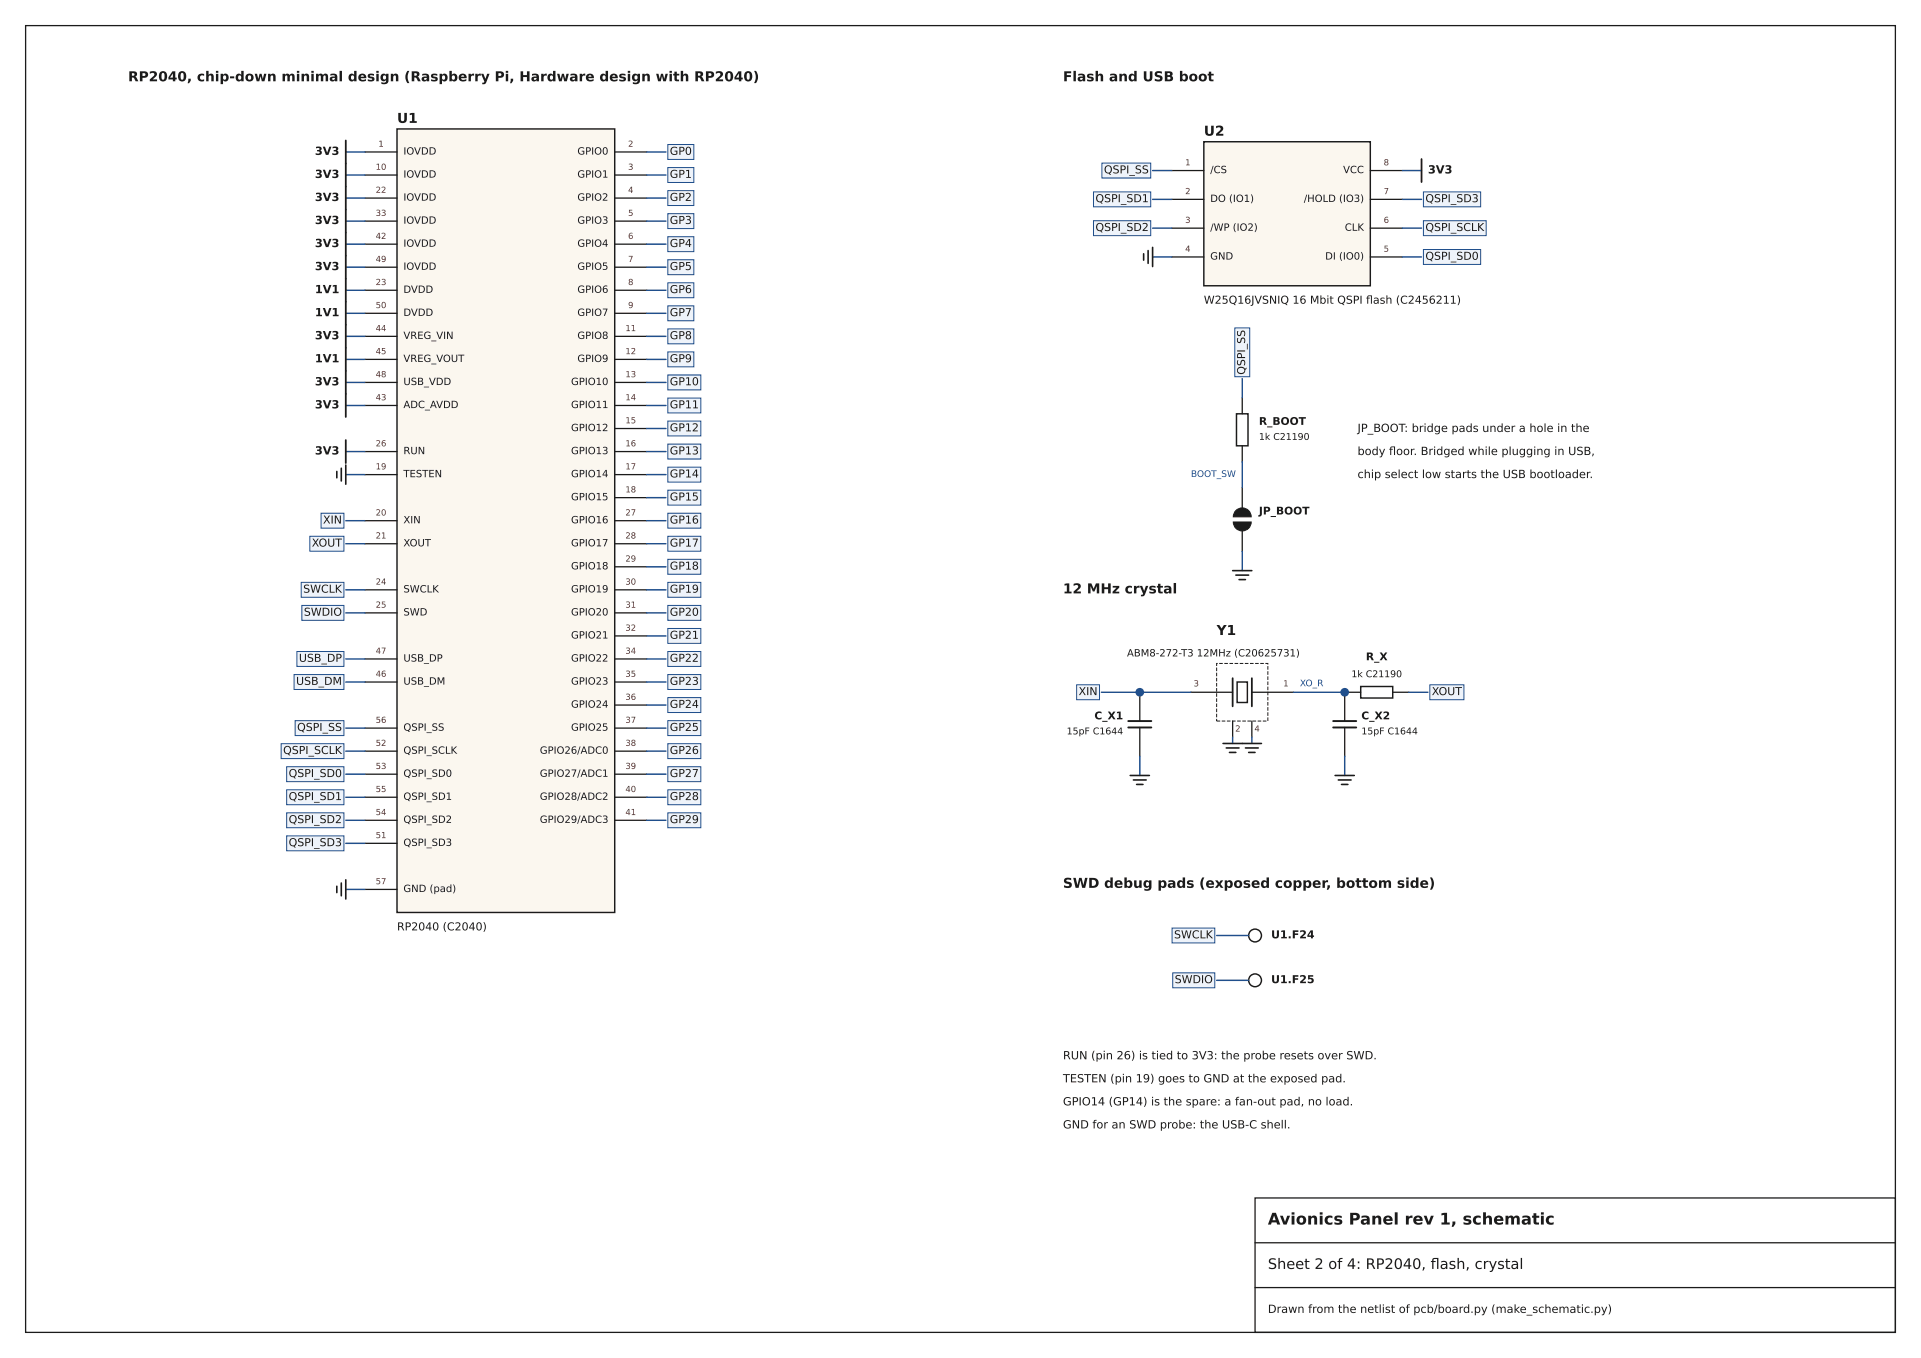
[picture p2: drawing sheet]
<svg xmlns="http://www.w3.org/2000/svg" width="420mm" height="297mm" viewBox="0 0 420 297" stroke-linecap="round" stroke-linejoin="round" font-family="sans-serif">
<path d="M5.6 5.6h408.8v285.8h-408.8zM274.4 262h140v29.4h-140z" fill="none" stroke="#1b1b1b" stroke-width=".28"/>
<g fill="#fbf7ef" stroke="#1b1b1b" stroke-width=".32">
<path d="M86.8 28.2h47.6v171.4h-47.6z"/>
<path d="M263.2 31h36.4v31.5h-36.4z"/>
</g>
<g fill="none" stroke="#1b1b1b" stroke-width=".32">
<path d="M270.3 90.5h2.6v7h-2.6zM270.5 149.2h2.2v4.4h-2.2zM297.5 150.1h7v2.6h-7z"/>
<circle cx="274.4" cy="214.4" r="1.4"/>
<circle cx="274.4" cy="204.6" r="1.4"/>
</g>
<g fill="#1b1b1b" stroke="#1b1b1b" stroke-width=".22">
<path d="M270.2 111.7a1.96 1.96 0 0 1 2.2-.5 1.96 1.96 0 0 1 1.2 1.8h-4l.2-.7z"/>
<path d="M269.6 114.2h4a1.96 1.96 0 0 1-2 1.9 1.96 1.96 0 0 1-2-1.9z"/>
</g>
<path d="M266 145.1h11.2v12.6h-11.2z" fill="none" stroke="#1b1b1b" stroke-width=".22" stroke-dasharray=".8 .3" stroke-linecap="butt"/>
<g fill="none" stroke="#1b1b1b" stroke-width=".28">
<path d="M79.8 33.2h7M79.8 38.3h7M134.4 33.2h7M134.4 38.3h7M256.2 37.3h7M299.6 37.3h7M79.8 43.3h7M79.8 48.4h7M79.8 53.4h7M79.8 58.4h7M134.4 43.3h7M134.4 48.4h7"/>
<path d="M134.4 53.4h7M134.4 58.4h7M256.2 43.6h7M256.2 49.9h7M256.2 56.2h7M299.6 43.6h7M299.6 49.9h7M299.6 56.2h7M79.8 63.5h7M79.8 68.5h7M79.8 73.6h7M79.8 78.6h7"/>
<path d="M134.4 63.5h7M134.4 68.5h7M134.4 73.6h7M134.4 78.6h7M79.8 83.6h7M79.8 88.7h7M79.8 98.8h7M134.4 83.6h7M134.4 88.7h7M134.4 98.8h7M134.4 93.7h7M271.6 87v3.5"/>
<path d="M271.6 97.5v3.5M79.8 103.8h7M79.8 113.9h7M79.8 118.9h7M134.4 103.8h7M134.4 113.9h7M134.4 118.9h7M134.4 108.8h7M271.6 106.6v4.5M271.6 116.1v4.5M79.8 129h7M79.8 134h7"/>
<path d="M134.4 129h7M134.4 134h7M134.4 124h7M134.4 139.1h7M79.8 144.1h7M79.8 149.2h7M79.8 159.2h7M134.4 144.1h7M134.4 149.2h7M134.4 159.2h7M134.4 154.2h7M249.2 151.4v6.3"/>
<path d="M249.2 159.1v6.3M260.4 151.4h9.1M269.5 157.7v3.5M273.7 151.4h9.1M273.7 157.7v3.5M79.8 164.3h7M79.8 169.3h7M79.8 174.4h7M79.8 179.4h7M134.4 164.3h7M134.4 169.3h7M134.4 174.4h7"/>
<path d="M134.4 179.4h7M79.8 184.4h7M79.8 194.5h7M274.4 271.8h140M274.4 281.6h140"/>
</g>
<g fill="none" stroke="#1f4e8c" stroke-width=".32">
<path d="M75.6 33.2h4.2M75.6 38.3h4.2M141.4 33.2h4.2M141.4 38.3h4.2M252 37.3h4.2M306.6 37.3h4.2M75.6 43.3h4.2M75.6 48.4h4.2M75.6 53.4h4.2M75.6 58.4h4.2M141.4 43.3h4.2M141.4 48.4h4.2"/>
<path d="M141.4 53.4h4.2M141.4 58.4h4.2M252 43.6h4.2M252 49.9h4.2M252 56.2h4.2M306.6 43.6h4.2M306.6 49.9h4.2M306.6 56.2h4.2M75.6 63.5h4.2M75.6 68.5h4.2M75.6 73.6h4.2M75.6 78.6h4.2"/>
<path d="M141.4 63.5h4.2M141.4 68.5h4.2M141.4 73.6h4.2M141.4 78.6h4.2M75.6 83.6h4.2M75.6 88.7h4.2M75.6 98.8h4.2M141.4 83.6h4.2M141.4 88.7h4.2M141.4 98.8h4.2M141.4 93.7h4.2M271.6 82.8v4.2"/>
<path d="M75.6 103.8h4.2M75.6 113.9h4.2M75.6 118.9h4.2M141.4 103.8h4.2M141.4 113.9h4.2M141.4 118.9h4.2M141.4 108.8h4.2M271.6 101v5.6M75.6 129h4.2M75.6 134h4.2M141.4 129h4.2M141.4 134h4.2"/>
<path d="M141.4 124h4.2M141.4 139.1h4.2M271.6 120.6v4.2M75.6 144.1h4.2M75.6 149.2h4.2M75.6 159.2h4.2M141.4 144.1h4.2M141.4 149.2h4.2M141.4 159.2h4.2M141.4 154.2h4.2M249.2 151.4h11.2M75.6 164.3h4.2"/>
<path d="M75.6 169.3h4.2M75.6 174.4h4.2M75.6 179.4h4.2M141.4 164.3h4.2M141.4 169.3h4.2M141.4 174.4h4.2M141.4 179.4h4.2M269.5 161.2v1.4M273.7 161.2v1.4M75.6 184.4h4.2M75.6 194.5h4.2"/>
</g>
<path d="M75.6 30.7v60.5M310.8 34.8v5M75.6 96.2v5.1M269.5 148.3v6.2M273.7 148.3v6.2" fill="none" stroke="#1b1b1b" stroke-width=".39"/>
<g fill="none" stroke="#1b1b1b" stroke-width=".35">
<path d="M250 55.5v1.4M251 54.8v2.8M252 54.1v4.2M73.6 103.1v1.4M74.6 102.4v2.8M75.6 101.7v4.2M269.5 124.8h4.2M270.2 125.8h2.8M270.9 126.8h1.4M267.4 162.6h8.4M268.1 163.6h2.8M268.8 164.6h1.4"/>
<path d="M272.3 163.6h2.8M273 164.6h1.4M73.6 193.8v1.4M74.6 193.1v2.8M75.6 192.4v4.2"/>
</g>
<path d="M246.7 157.7h5M246.7 159.1h5" fill="none" stroke="#1b1b1b" stroke-width=".42"/>
<circle cx="249.2" cy="151.4" r=".16" fill="#1f4e8c"/>
<path d="M240.8 151.4h8.4M282.8 151.4h11.2M249.2 165.4v4.2M294 165.4v4.2" fill="none" stroke="#1f4e8c" stroke-width=".32"/>
<path d="M247.1 169.6h4.2M247.8 170.6h2.8M248.5 171.6h1.4M291.9 169.6h4.2M292.6 170.6h2.8M293.3 171.6h1.4" fill="none" stroke="#1b1b1b" stroke-width=".35"/>
<path d="M294 159.1v6.3M297.5 151.4h-3.5v6.3M304.5 151.4h3.5" fill="none" stroke="#1b1b1b" stroke-width=".28"/>
<path d="M291.5 157.7h5M291.5 159.1h5" fill="none" stroke="#1b1b1b" stroke-width=".42"/>
<circle cx="294" cy="151.4" r=".16" fill="#1f4e8c"/>
<path d="M308 151.4h4.2M266 204.6h7M266 214.4h7" fill="none" stroke="#1f4e8c" stroke-width=".32"/>
<g fill="#eef3fa" stroke="#1f4e8c" stroke-width=".22">
<path d="M70.2 112.2h5v3.3h-5z"/>
<path d="M67.7 117.3h7.5v3.3h-7.5z"/>
<path d="M65.9 127.4h9.3v3.2h-9.3z"/>
<path d="M66 132.4h9.2v3.3h-9.2z"/>
<path d="M64.9 142.5h10.3v3.3h-10.3z"/>
<path d="M64.3 147.5h10.9v3.3h-10.9z"/>
<path d="M64.5 157.6h10.7v3.3h-10.7z"/>
<path d="M61.5 162.6h13.7v3.3h-13.7z"/>
<path d="M62.7 167.7h12.5v3.3h-12.5z"/>
<path d="M62.7 172.7h12.5v3.3h-12.5z"/>
<path d="M62.7 177.8h12.5v3.2h-12.5z"/>
<path d="M62.7 182.8h12.5v3.3h-12.5z"/>
<path d="M146 31.6h5.7v3.3h-5.7z"/>
<path d="M146 36.6h5.7v3.3h-5.7z"/>
<path d="M146 41.7h5.7v3.3h-5.7z"/>
<path d="M146 46.7h5.7v3.3h-5.7z"/>
<path d="M146 51.8h5.7v3.2h-5.7z"/>
<path d="M146 56.8h5.7v3.3h-5.7z"/>
<path d="M146 61.8h5.7v3.3h-5.7z"/>
<path d="M146 66.9h5.7v3.3h-5.7z"/>
<path d="M146 71.9h5.7v3.3h-5.7z"/>
<path d="M146 77h5.7v3.2h-5.7z"/>
<path d="M146 82h7.2v3.3h-7.2z"/>
<path d="M146 87h7.2v3.3h-7.2z"/>
<path d="M146 92.1h7.2v3.3h-7.2z"/>
<path d="M146 97.1h7.2v3.3h-7.2z"/>
<path d="M146 102.2h7.2v3.2h-7.2z"/>
<path d="M146 107.2h7.2v3.3h-7.2z"/>
<path d="M146 112.2h7.2v3.3h-7.2z"/>
<path d="M146 117.3h7.2v3.3h-7.2z"/>
<path d="M146 122.3h7.2v3.3h-7.2z"/>
<path d="M146 127.4h7.2v3.2h-7.2z"/>
<path d="M146 132.4h7.2v3.3h-7.2z"/>
<path d="M146 137.4h7.2v3.3h-7.2z"/>
<path d="M146 142.5h7.2v3.3h-7.2z"/>
<path d="M146 147.5h7.2v3.3h-7.2z"/>
<path d="M146 152.6h7.2v3.2h-7.2z"/>
<path d="M146 157.6h7.2v3.3h-7.2z"/>
<path d="M146 162.6h7.2v3.3h-7.2z"/>
<path d="M146 167.7h7.2v3.3h-7.2z"/>
<path d="M146 172.7h7.2v3.3h-7.2z"/>
<path d="M146 177.8h7.2v3.2h-7.2z"/>
<path d="M240.9 35.7h10.7v3.2h-10.7z"/>
<path d="M239.1 42h12.5v3.2h-12.5z"/>
<path d="M239.1 48.3h12.5v3.2h-12.5z"/>
<path d="M311.2 42h12.5v3.2h-12.5z"/>
<path d="M311.2 48.3h13.7v3.2h-13.7z"/>
<path d="M311.2 54.6h12.5v3.2h-12.5z"/>
<path d="M270 71.7h3.2v10.7h-3.2z"/>
</g>
<circle cx="249.2" cy="151.4" r=".77" fill="#1f4e8c" stroke="#1f4e8c" stroke-width=".35"/>
<path d="M235.4 149.8h5v3.2h-5z" fill="#eef3fa" stroke="#1f4e8c" stroke-width=".22"/>
<circle cx="294" cy="151.4" r=".77" fill="#1f4e8c" stroke="#1f4e8c" stroke-width=".35"/>
<g fill="#eef3fa" stroke="#1f4e8c" stroke-width=".22">
<path d="M312.6 149.8h7.5v3.2h-7.5z"/>
<path d="M256.3 203h9.3v3.2h-9.3z"/>
<path d="M256.4 212.8h9.2v3.2h-9.2z"/>
</g>
<text font-size="3.5" fill="#1b1b1b" x="277.2" y="267.8">Avionics Panel rev 1, schematic</text>
<g font-size="3.2" fill="#1b1b1b">
<text x="277.2" y="277.5">Sheet 2 of 4: RP2040, fash, crystal</text>
<text x="312.8" y="277.5">l</text>
</g>
<g font-size="3" fill="#1b1b1b">
<text x="28" y="17.8">RP2040, chip-down minimal design (Raspberry Pi, Hardware design with RP2040)</text>
<text x="232.4" y="17.8">Flash and USB boot</text>
<text x="86.8" y="26.9">U1</text>
<text x="263.2" y="29.7">U2</text>
<text x="232.4" y="129.8">12 MHz crystal</text>
<text x="266" y="138.9">Y1</text>
<text x="232.4" y="194.2">SWD debug pads (exposed copper, bottom side)</text>
</g>
<g font-size="2.5" fill="#1b1b1b">
<text x="68.8" y="33.9">3V3</text>
<text x="68.8" y="38.9">3V3</text>
<text x="312.2" y="37.9">3V3</text>
<text x="68.8" y="44">3V3</text>
<text x="68.8" y="49">3V3</text>
<text x="68.8" y="54">3V3</text>
<text x="68.8" y="59.1">3V3</text>
<text x="68.8" y="64.1">1V1</text>
<text x="68.8" y="69.2">1V1</text>
<text x="68.8" y="74.2">3V3</text>
<text x="68.8" y="79.2">1V1</text>
<text x="68.8" y="84.3">3V3</text>
<text x="68.8" y="89.3">3V3</text>
<text x="296.8" y="94.5">JP_BOOT: bridge pads under a hole in the</text>
<text x="68.8" y="99.4">3V3</text>
<text x="296.8" y="99.5">body foor. Bridged while plugging in USB,</text>
<text x="303.7" y="99.5">l</text>
<text x="296.8" y="104.6">chip select low starts the USB bootloader.</text>
<text x="232.4" y="231.7">RUN (pin 26) is tied to 3V3: the probe resets over SWD.</text>
<text x="232.4" y="236.7">TESTEN (pin 19) goes to GND at the exposed pad.</text>
<text x="232.4" y="241.8">GPIO14 (GP14) is the spare: a fan-out pad, no load.</text>
<text x="232.4" y="246.8">GND for an SWD probe: the USB-C shell.</text>
<text x="277.2" y="287.1">Drawn from the netlist of pcb/board.py (make_schematic.py)</text>
</g>
<g font-size="2.4" fill="#1b1b1b">
<text x="146.4" y="33.9">GP0</text>
<text x="146.4" y="38.9">GP1</text>
<text x="241.4" y="37.9">QSPI_SS</text>
<text x="146.4" y="43.9">GP2</text>
<text x="239.5" y="44.2">QSPI_SD1</text>
<text x="311.6" y="44.2">QSPI_SD3</text>
<text x="146.4" y="49">GP3</text>
<text x="239.5" y="50.5">QSPI_SD2</text>
<text x="311.6" y="50.5">QSPI_SCLK</text>
<text x="146.4" y="54">GP4</text>
<text x="146.4" y="59.1">GP5</text>
<text x="311.6" y="56.8">QSPI_SD0</text>
<text x="146.4" y="64.1">GP6</text>
<text x="146.4" y="69.1">GP7</text>
<text x="263.2" y="66.4">W25Q16JVSNIQ 16 Mbit QSPI fash (C2456211)</text>
<text x="298.7" y="66.4">l</text>
<text x="146.4" y="74.2">GP8</text>
<text x="146.4" y="79.2">GP9</text>
<text x="272.2" y="82" transform="rotate(-90 272.2 82)">QSPI_SS</text>
<text x="146.4" y="84.3">GP10</text>
<text x="146.4" y="89.3">GP11</text>
<text x="146.4" y="94.3">GP12</text>
<text x="146.4" y="99.4">GP13</text>
<text x="146.4" y="104.4">GP14</text>
<text x="146.4" y="109.5">GP15</text>
<text x="68.2" y="119.5">XOUT</text>
<text x="70.6" y="114.5">XIN</text>
<text x="146.4" y="114.5">GP16</text>
<text x="146.4" y="119.5">GP17</text>
<text x="146.4" y="124.6">GP18</text>
<text x="66.3" y="129.6">SWCLK</text>
<text x="146.4" y="129.6">GP19</text>
<text x="66.4" y="134.7">SWDIO</text>
<text x="146.4" y="134.7">GP20</text>
<text x="146.4" y="139.7">GP21</text>
<text x="64.7" y="149.8">USB_DM</text>
<text x="65.4" y="144.7">USB_DP</text>
<text x="146.4" y="144.7">GP22</text>
<text x="146.4" y="149.8">GP23</text>
<text x="146.4" y="154.8">GP24</text>
<text x="235.8" y="152">XIN</text>
<text x="313" y="152">XOUT</text>
<text x="65" y="159.9">QSPI_SS</text>
<text x="146.4" y="159.9">GP25</text>
<text x="61.9" y="164.9">QSPI_SCLK</text>
<text x="146.4" y="164.9">GP26</text>
<text x="63.1" y="169.9">QSPI_SD0</text>
<text x="146.4" y="169.9">GP27</text>
<text x="63.1" y="175">QSPI_SD1</text>
<text x="146.4" y="175">GP28</text>
<text x="63.1" y="180">QSPI_SD2</text>
<text x="63.1" y="185.1">QSPI_SD3</text>
<text x="146.4" y="180">GP29</text>
<text x="86.8" y="203.5">RP2040 (C2040)</text>
<text x="256.7" y="205.2">SWCLK</text>
<text x="277.9" y="205.2">U1.F24</text>
<text x="256.8" y="215">SWDIO</text>
<text x="277.9" y="215">U1.F25</text>
</g>
<g font-size="2.3" fill="#1b1b1b">
<text x="275.2" y="92.9">R_BOOT</text>
<text x="275.2" y="112.5">JP_BOOT</text>
<text x="298.6" y="144.4">R_X</text>
<text x="239.3" y="157.3">C_X1</text>
<text x="297.6" y="157.3">C_X2</text>
</g>
<g font-size="2.2" fill="#1b1b1b">
<text x="88.2" y="33.8">IOVDD</text>
<text x="126.2" y="33.8">GPIO0</text>
<text x="88.2" y="38.8">IOVDD</text>
<text x="126.2" y="38.8">GPIO1</text>
<text x="264.6" y="37.9">/CS</text>
<text x="293.7" y="37.9">VCC</text>
<text x="88.2" y="43.9">IOVDD</text>
<text x="126.2" y="43.9">GPIO2</text>
<text x="264.6" y="44.2">DO (IO1)</text>
<text x="285.1" y="44.2">/HOLD (IO3)</text>
<text x="88.2" y="48.9">IOVDD</text>
<text x="88.2" y="54">IOVDD</text>
<text x="126.2" y="48.9">GPIO3</text>
<text x="126.2" y="54">GPIO4</text>
<text x="264.6" y="50.5">/WP (IO2)</text>
<text x="294" y="50.5">CLK</text>
<text x="88.2" y="59">IOVDD</text>
<text x="126.2" y="59">GPIO5</text>
<text x="264.6" y="56.8">GND</text>
<text x="289.7" y="56.8">DI (IO0)</text>
<text x="88.2" y="64">DVDD</text>
<text x="126.2" y="64">GPIO6</text>
<text x="88.2" y="69.1">DVDD</text>
<text x="126.2" y="69.1">GPIO7</text>
<text x="88.2" y="74.1">VREG_VIN</text>
<text x="126.2" y="74.1">GPIO8</text>
<text x="88.2" y="79.2">VREG_VOUT</text>
<text x="126.2" y="79.2">GPIO9</text>
<text x="88.2" y="84.2">USB_VDD</text>
<text x="88.2" y="89.2">ADC_AVDD</text>
<text x="124.8" y="84.2">GPIO10</text>
<text x="124.8" y="89.2">GPIO11</text>
<text x="124.8" y="94.3">GPIO12</text>
<text x="88.2" y="99.3">RUN</text>
<text x="124.8" y="99.3">GPIO13</text>
<text x="88.2" y="104.4">TESTEN</text>
<text x="124.8" y="104.4">GPIO14</text>
<text x="124.8" y="109.4">GPIO15</text>
<text x="88.2" y="114.4">XIN</text>
<text x="88.2" y="119.5">XOUT</text>
<text x="124.8" y="114.4">GPIO16</text>
<text x="124.8" y="119.5">GPIO17</text>
<text x="124.8" y="124.5">GPIO18</text>
<text x="88.2" y="129.6">SWCLK</text>
<text x="124.8" y="129.6">GPIO19</text>
<text x="88.2" y="134.6">SWD</text>
<text x="124.8" y="134.6">GPIO20</text>
<text x="124.8" y="139.6">GPIO21</text>
<text x="246.4" y="143.6">ABM8-272-T3 12MHz (C20625731)</text>
<text x="88.2" y="144.7">USB_DP</text>
<text x="88.2" y="149.7">USB_DM</text>
<text x="124.8" y="144.7">GPIO22</text>
<text x="124.8" y="149.7">GPIO23</text>
<text x="124.8" y="154.8">GPIO24</text>
<text x="88.2" y="159.8">QSPI_SS</text>
<text x="124.8" y="159.8">GPIO25</text>
<text x="88.2" y="164.8">QSPI_SCLK</text>
<text x="118" y="164.8">GPIO26/ADC0</text>
<text x="88.2" y="169.9">QSPI_SD0</text>
<text x="118" y="169.9">GPIO27/ADC1</text>
<text x="88.2" y="174.9">QSPI_SD1</text>
<text x="88.2" y="180">QSPI_SD2</text>
<text x="118" y="174.9">GPIO28/ADC2</text>
<text x="118" y="180">GPIO29/ADC3</text>
<text x="88.2" y="185">QSPI_SD3</text>
<text x="88.2" y="195.1">GND (pad)</text>
</g>
<g font-size="2" fill="#1b1b1b">
<text x="275.2" y="96.2">1k C21190</text>
<text x="295.5" y="148.1">1k C21190</text>
<text x="233.2" y="160.6">15pF C1644</text>
<text x="297.6" y="160.6">15pF C1644</text>
</g>
<g font-size="2" fill="#1f4e8c">
<text x="260.4" y="104.3">BOOT_SW</text>
<text x="284.2" y="150.1">XO_R</text>
</g>
<g font-size="1.8" fill="#7a1f1f">
<text x="82.7" y="32.1">1</text>
<text x="137.3" y="32.1">2</text>
<text x="82.1" y="37.1">10</text>
<text x="137.3" y="37.1">3</text>
<text x="259.1" y="36.2">1</text>
<text x="302.5" y="36.2">8</text>
<text x="82.1" y="42.2">22</text>
<text x="82.1" y="47.2">33</text>
<text x="137.3" y="42.2">4</text>
<text x="137.3" y="47.2">5</text>
<text x="259.1" y="42.5">2</text>
<text x="302.5" y="42.5">7</text>
<text x="82.1" y="52.3">42</text>
<text x="137.3" y="52.3">6</text>
<text x="259.1" y="48.8">3</text>
<text x="302.5" y="48.8">6</text>
<text x="82.1" y="57.3">49</text>
<text x="137.3" y="57.3">7</text>
<text x="259.1" y="55.1">4</text>
<text x="302.5" y="55.1">5</text>
<text x="82.1" y="62.3">23</text>
<text x="137.3" y="62.3">8</text>
<text x="82.1" y="67.4">50</text>
<text x="137.3" y="67.4">9</text>
<text x="82.1" y="72.4">44</text>
<text x="82.1" y="77.5">45</text>
<text x="136.7" y="72.4">11</text>
<text x="136.7" y="77.5">12</text>
<text x="82.1" y="82.5">48</text>
<text x="136.7" y="82.5">13</text>
<text x="82.1" y="87.5">43</text>
<text x="136.7" y="87.5">14</text>
<text x="136.7" y="92.6">15</text>
<text x="82.1" y="97.6">26</text>
<text x="136.7" y="97.6">16</text>
<text x="82.1" y="102.7">19</text>
<text x="136.7" y="102.7">17</text>
<text x="136.7" y="107.7">18</text>
<text x="82.1" y="112.7">20</text>
<text x="136.7" y="112.7">27</text>
<text x="82.1" y="117.8">21</text>
<text x="136.7" y="117.8">28</text>
<text x="136.7" y="122.8">29</text>
<text x="82.1" y="127.9">24</text>
<text x="136.7" y="127.9">30</text>
<text x="82.1" y="132.9">25</text>
<text x="136.7" y="132.9">31</text>
<text x="136.7" y="137.9">32</text>
<text x="82.1" y="143">47</text>
<text x="136.7" y="143">34</text>
<text x="82.1" y="148">46</text>
<text x="136.7" y="148">35</text>
<text x="136.7" y="153.1">36</text>
<text x="261" y="150.1">3</text>
<text x="280.6" y="150.1">1</text>
<text x="82.1" y="158.1">56</text>
<text x="136.7" y="158.1">37</text>
<text x="270.1" y="160">2</text>
<text x="274.3" y="160">4</text>
<text x="82.1" y="163.1">52</text>
<text x="136.7" y="163.1">38</text>
<text x="82.1" y="168.2">53</text>
<text x="82.1" y="173.2">55</text>
<text x="136.7" y="168.2">39</text>
<text x="136.7" y="173.2">40</text>
<text x="82.1" y="178.3">54</text>
<text x="136.7" y="178.3">41</text>
<text x="82.1" y="183.3">51</text>
<text x="82.1" y="193.4">57</text>
</g>
</svg>
